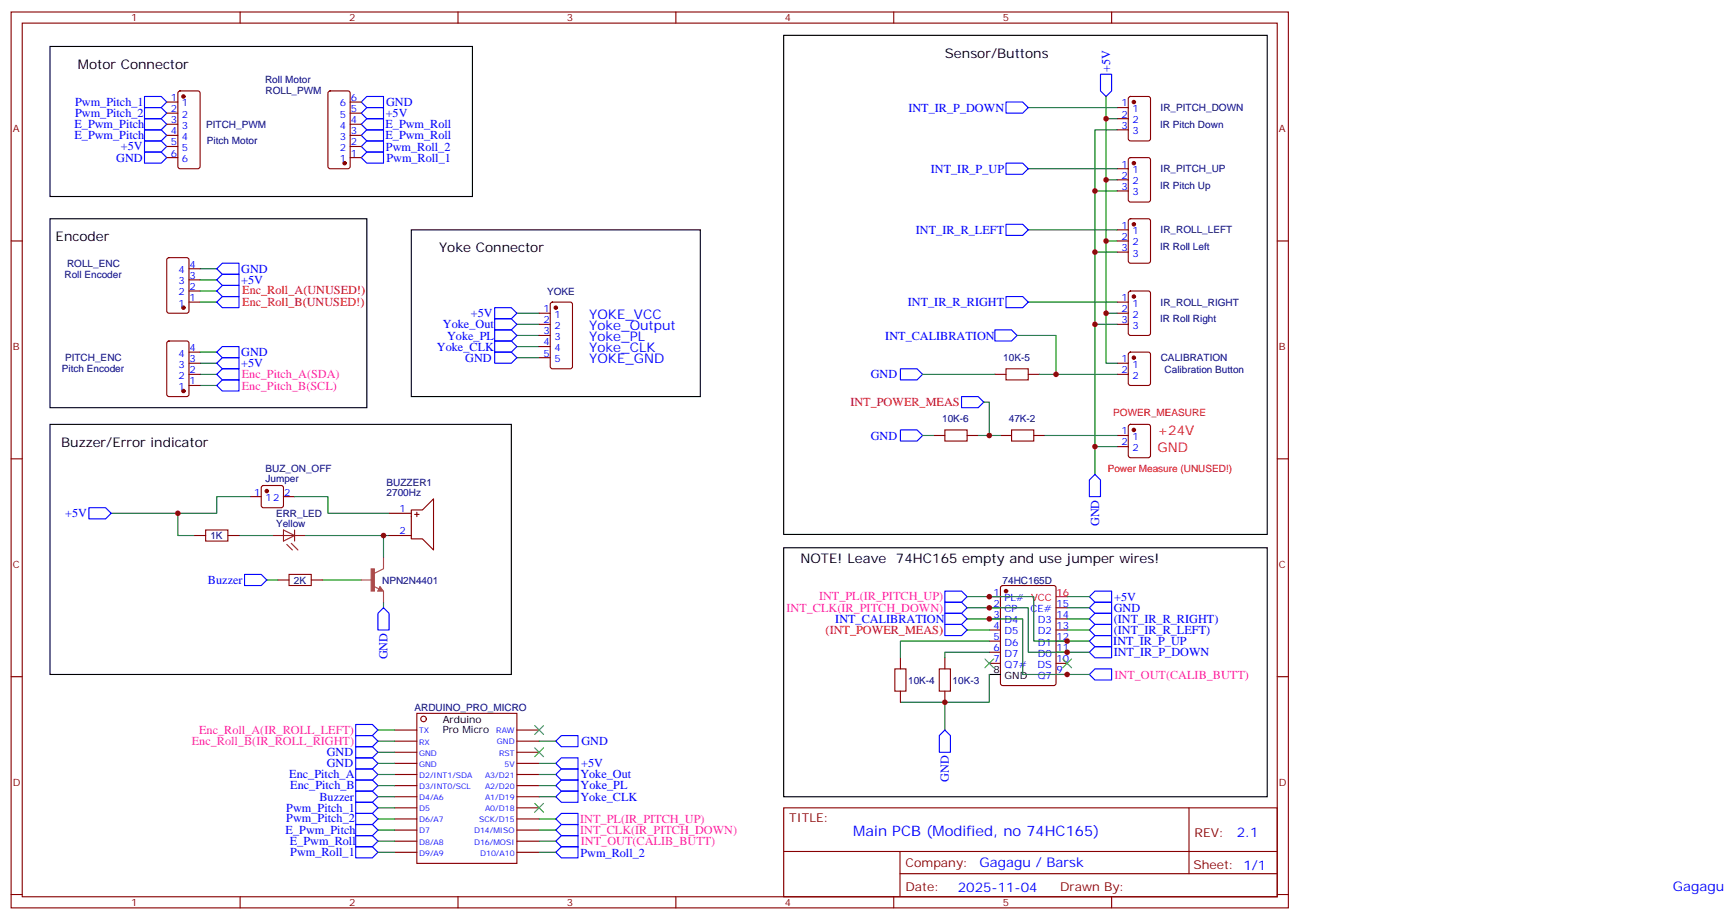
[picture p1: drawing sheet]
<svg xmlns="http://www.w3.org/2000/svg" width="551mm" height="292mm" viewBox="0 0 551 292" stroke-linecap="round" stroke-linejoin="round" font-family="sans-serif">
<g fill="none" stroke="#870000" stroke-width=".35">
<path d="M3.5 3.8h405.4v284.3h-405.4zM7.1 7.3h398.2v277.3h-398.2zM76.2 3.8v3.5M145.3 3.8v3.5M214.5 3.8v3.5M283.6 3.8v3.5M352.8 3.8v3.5M52.9 39.4h3.5M52.9 35.9h3.5M52.9 32.4h3.5M56.7 29.1l.4-.2h5.7l.6 .4 .1 23.5-.5 .7-5.9 .1-.6-.5-.1-23.5zM104.3 29.1l.5-.2h5.6l.7 .4v23.5l-.4 .7-5.9 .1-.7-.5v-23.5z"/>
<path d="M111.1 39.4h3.6M111.1 35.9h3.6M111.1 32.4h3.6M354.5 34.1h3.6M354.5 37.7h3.6M358.3 30.8l.5-.2h5.6l.7 .5v12.9l-.4 .7h-5.9l-.7-.4v-13zM52.9 50h3.5M52.9 46.5h3.5M52.9 43h3.5M111.1 50h3.6M111.1 46.5h3.6M111.1 43h3.6"/>
<path d="M354.5 41.2h3.6M354.5 53.6h3.6M354.5 57.1h3.6M358.3 50.2l.5-.2h5.6l.7 .5v12.9l-.4 .7h-5.9l-.7-.4v-13zM3.5 76.5h3.6M354.5 76.5h3.6M354.5 60.6h3.6M354.5 73h3.6M358.3 69.6l.5-.2h5.6l.7 .5v12.9l-.4 .7h-5.9l-.7-.4v-13zM405.3 76.5h3.6M53.2 82l.4-.2h5.7l.6 .4 .1 16.5-.5 .7h-5.9l-.6-.4-.1-16.5zM60 95.9h3.5"/>
<path d="M60 92.4h3.5M60 88.8h3.5M60 85.3h3.5M171.1 99.4h3.5M174.9 96.1l.4-.2h5.7l.6 .4 .1 20-.5 .7-5.9 .1-.6-.5-.1-20zM354.5 95.9h3.6M354.5 80h3.6M354.5 99.4h3.6M358.3 92.6l.5-.2h5.6l.7 .4v13l-.4 .6-5.9 .1-.7-.5v-12.9zM53.2 108.4l.4-.2h5.7l.6 .5 .1 16.5-.5 .6-5.9 .1-.6-.5-.1-16.5zM60 118.8h3.5M60 115.3h3.5"/>
<path d="M60 111.8h3.5M171.1 102.9h3.5M171.1 106.5h3.5M171.1 110h3.5M171.1 113.5h3.5M315.7 118.8h3.6M326.3 118.8h3.5M354.5 118.8h3.6M354.5 115.3h3.6M354.5 102.9h3.6M358.3 112l.5-.2h5.6l.7 .4v9.4l-.4 .7h-5.9l-.7-.4v-9.4zM60 122.3h3.5"/>
<path d="M296.3 138.2h3.6M306.9 138.2h3.5M317.5 138.2h3.5M328.1 138.2h3.5M354.5 138.2h3.6M358.3 134.9l.5-.2h5.6l.7 .4v9.5l-.4 .6-5.9 .1-.7-.5v-9.4zM3.5 145.6h3.6M79.4 157.6h3.5M83.1 154.3l.5-.2h5.7l.5 .2 .2 .5v5.6l-.3 .5-.4 .2h-5.7l-.5-.2-.2-.5v-5.6zM90 157.6h3.5M354.5 141.7h3.6M405.3 145.6h3.6"/>
<path d="M61.7 170h3.6M72.3 170h3.5M123.5 162.9h7M123.5 170h7M130.5 161.9h3.6l3.5-3.6v16.3l-3.5-3.6h-3.6zM131.6 163.3h1.4M132.3 162.6v1.4M88.2 184.1h3.5M98.8 184.1h3.5M314 189.4h3.5M314 192.9h3.5M314 196.4h3.5"/>
<path d="M314 200h3.5M317.7 186l.5-.2h16.2l.7 .5v30.6l-.4 .6-16.5 .1-.6-.5-.1-30.6zM335.1 192.9h3.6M335.1 196.4h3.6M335.1 200h3.6M3.5 214.8h3.6M285.8 208.8v3.5M285.8 219.4v3.5M299.9 208.8v3.5M299.9 219.4v3.5M314 203.5h3.5M314 207h3.5"/>
<path d="M314 210.5h3.5M335.1 203.5h3.6M335.1 207h3.6M335.1 210.5h3.6M335.1 214.1h3.6M405.3 214.8h3.6M125.2 231.7h7.1M125.2 235.2h7.1M125.2 238.8h7.1M132.3 226.4h31.7v47.6h-31.7zM164 231.7h7.1M164 235.2h7.1"/>
<path d="M164 238.8h7.1M125.2 242.3h7.1M125.2 245.8h7.1M125.2 249.3h7.1M125.2 252.9h7.1M125.2 256.4h7.1M125.2 259.9h7.1M164 242.3h7.1M164 245.8h7.1M164 249.3h7.1M164 252.9h7.1M164 256.4h7.1"/>
<path d="M164 259.9h7.1M248.7 256.4h156.6v28.2h-156.6zM377.3 256.4v20.9M125.2 263.5h7.1M125.2 267h7.1M125.2 270.5h7.1M164 263.5h7.1M164 267h7.1M164 270.5h7.1M248.7 270.2h156.5M285.6 277.3h119.6M285.6 270.2v14.2"/>
<path d="M3.5 283.9h3.6M76.2 284.6v3.5M145.3 284.6v3.5M214.5 284.6v3.5M283.6 284.6v3.5M352.8 284.6v3.5M405.3 283.9h3.6"/>
<circle cx="134.4" cy="228.2" r=".88"/>
</g>
<path d="M15.9 14.7h134v47.7h-134zM248.7 11.2h153.5v158.4h-153.5zM15.9 69.4h100.5v60h-100.5zM130.5 73h91.7v52.9h-91.7zM15.9 134.7h146.4v79.4h-146.4zM248.7 173.8h153.5v79.1h-153.5zM314 214.1h3.5" fill="none" stroke="#000" stroke-width=".35"/>
<g fill="none" stroke="#008700" stroke-width=".35">
<path d="M326.3 34.1h28.2M351 30.6v7.1h3.5M351 37.7v19.4h3.5M326.3 53.6h28.2M351 57.1v19.4h3.5M354.5 41.2h-7v19.4h7M326.3 73h28.2M347.5 60.6v19.4h7M351 76.5v22.9h3.5M63.5 95.9h5.3M63.5 92.4h5.3M63.5 88.8h5.3"/>
<path d="M63.5 85.3h5.3M164 99.4h7.1M326.3 95.9h28.2M347.5 80v22.9h7M351 99.4v15.9h3.5M63.5 111.8h5.3M63.5 115.3h5.3M63.5 118.8h5.3M164 110h7.1M164 106.5h7.1M164 102.9h7.1M164 113.5h7.1"/>
<path d="M292.8 118.8h22.9M322.8 106.5h12.3v12.3M329.8 118.8h24.7M347.5 102.9v47.7M63.5 122.3h5.3M292.8 138.2h3.5M310.4 138.2h7.1M312.2 127.6h1.8v10.6M331.6 138.2h22.9M79.4 157.6h-10.6v5.3h-12.4M93.5 157.6h10.6v5.3h19.4M347.5 141.7h7"/>
<path d="M35.3 162.9h21.1v7.1h5.3M75.8 170h10.6M97 170h24.7M123.5 170h-1.8v7M84.7 184.1h3.5M102.3 184.1h12.4M121.7 191.1v1.8M306.9 189.4h21.2v14.1h17.6M306.9 196.4h17.7v17.7h21.1M306.9 192.9h19.4v14.1h19.4M306.9 200h7.1M338.7 200h7"/>
<path d="M338.7 189.4h7M338.7 196.4h7M338.7 192.9h7M314 214.1v8.8h-28.2M314 207h-14.1v1.8M314 203.5h-28.2v5.3M119.9 235.2h5.3M119.9 238.8h5.3M119.9 231.7h5.3M171.1 235.2h5.3M299.9 222.9v8.8M119.9 242.3h5.3"/>
<path d="M119.9 245.8h5.3M119.9 249.3h5.3M119.9 252.9h5.3M119.9 259.9h5.3M119.9 256.4h5.3M171.1 242.3h5.3M171.1 245.8h5.3M171.1 249.3h5.3M171.1 252.9h5.3M171.1 259.9h5.3M119.9 263.5h5.3M119.9 267h5.3"/>
<path d="M119.9 270.5h5.3M171.1 263.5h5.3M171.1 267h5.3M171.1 270.5h5.3"/>
</g>
<g fill="none" stroke="#00f" stroke-width=".35">
<path d="M45.9 37.7h5.3l1.7 1.7-1.7 1.8h-5.3zM45.9 34.1h5.3l1.7 1.8-1.7 1.8h-5.3zM45.9 30.6h5.3l1.7 1.8-1.7 1.7h-5.3zM114.7 39.4l1.7-1.7h5.3v3.5h-5.3zM116.4 30.6h5.3v3.5h-5.3l-1.7-1.7zM116.4 34.1h5.3v3.6h-5.3l-1.7-1.8zM319.3 32.4h5.3l1.7 1.7-1.7 1.8h-5.3zM349.2 23.6h3.6v5.3l-1.8 1.7-1.8-1.7zM45.9 48.3h5.3l1.7 1.7-1.7 1.8h-5.3zM45.9 44.7h5.3l1.7 1.8-1.7 1.8h-5.3zM45.9 41.2h5.3l1.7 1.8-1.7 1.7h-5.3zM114.7 43l1.7-1.8h5.3v3.5h-5.3z"/>
<path d="M114.7 46.5l1.7-1.8h5.3v3.6h-5.3zM116.4 48.3h5.3v3.5h-5.3l-1.7-1.8zM319.3 51.8h5.3l1.7 1.8-1.7 1.7h-5.3zM319.3 71.2h5.3l1.7 1.8-1.7 1.7h-5.3zM68.8 85.3l1.8-1.8h5.2v3.6h-5.2zM68.8 88.8l1.8-1.7h5.2v3.5h-5.2zM68.8 92.4l1.8-1.8h5.2v3.5h-5.2zM68.8 95.9l1.8-1.8h5.2v3.5h-5.2zM157 97.6h5.3l1.7 1.8-1.7 1.8h-5.3zM319.3 94.1h5.3l1.7 1.8-1.7 1.7h-5.3zM68.8 118.8l1.8-1.7h5.2v3.5h-5.2zM68.8 115.3l1.8-1.8h5.2v3.6h-5.2z"/>
<path d="M68.8 111.8l1.8-1.8h5.2v3.5h-5.2zM157 108.2h5.3l1.7 1.8-1.7 1.8h-5.3zM157 104.7h5.3l1.7 1.8-1.7 1.7h-5.3zM157 101.2h5.3l1.7 1.7-1.7 1.8h-5.3zM157 111.8h5.3l1.7 1.7-1.7 1.8h-5.3zM285.8 117.1h5.2l1.8 1.7-1.8 1.8h-5.2zM315.7 104.7h5.3l1.8 1.8-1.8 1.7h-5.3zM68.8 122.3l1.8-1.7h5.2v3.5h-5.2zM285.8 136.5h5.2l1.8 1.7-1.8 1.8h-5.2zM305.2 125.9h5.2l1.8 1.7-1.8 1.8h-5.2zM345.7 152.3l1.8-1.7 1.7 1.7v5.3h-3.5zM28.2 161.1h5.3l1.8 1.8-1.8 1.8h-5.3z"/>
<path d="M77.6 182.3h5.3l1.8 1.8-1.8 1.7h-5.3zM121.7 192.9l1.8 1.8v5.3h-3.6v-5.3zM299.9 191.1h5.3l1.7 1.8-1.7 1.8h-5.3zM299.9 187.6h5.3l1.7 1.8-1.7 1.7h-5.3zM299.9 194.7h5.3l1.7 1.7-1.7 1.8h-5.3zM299.9 198.2h5.3l1.7 1.8-1.7 1.7h-5.3zM345.7 200l1.8-1.8h5.3v3.5h-5.3zM345.7 196.4l1.8-1.7h5.3v3.5h-5.3zM345.7 192.9l1.8-1.8h5.3v3.6h-5.3zM345.7 189.4l1.8-1.8h5.3v3.5h-5.3zM345.7 214.1l1.8-1.8h5.3v3.5h-5.3zM345.7 207l1.8-1.8h5.3v3.6h-5.3z"/>
<path d="M345.7 203.5l1.8-1.8h5.3v3.5h-5.3zM112.9 237h5.3l1.7 1.8-1.7 1.7h-5.3zM112.9 229.9h5.3l1.7 1.8-1.7 1.8h-5.3zM112.9 233.5h5.3l1.7 1.7-1.7 1.8h-5.3zM176.4 235.2l1.8-1.7h5.2v3.5h-5.2zM299.9 231.7l1.7 1.8v5.3h-3.5v-5.3zM112.9 240.5h5.3l1.7 1.8-1.7 1.8h-5.3zM112.9 254.6h5.3l1.7 1.8-1.7 1.8h-5.3zM112.9 258.2h5.3l1.7 1.7-1.7 1.8h-5.3zM112.9 244.1h5.3l1.7 1.7-1.7 1.8h-5.3zM112.9 247.6h5.3l1.7 1.7-1.7 1.8h-5.3zM112.9 251.1h5.3l1.7 1.8-1.7 1.7h-5.3z"/>
<path d="M176.4 242.3l1.8-1.8h5.2v3.6h-5.2zM176.4 245.8l1.8-1.7h5.2v3.5h-5.2zM176.4 252.9l1.8-1.8h5.2v3.5h-5.2zM176.4 259.9l1.8-1.7h5.2v3.5h-5.2zM178.2 247.6h5.2v3.5h-5.2l-1.8-1.8zM112.9 268.7h5.3l1.7 1.8-1.7 1.8h-5.3zM112.9 265.2h5.3l1.7 1.8-1.7 1.7h-5.3zM112.9 261.7h5.3l1.7 1.8-1.7 1.7h-5.3zM176.4 270.5l1.8-1.8h5.2v3.6h-5.2zM176.4 263.5l1.8-1.8h5.2v3.5h-5.2zM176.4 267l1.8-1.8h5.2v3.5h-5.2z"/>
</g>
<g fill="#870000" stroke="#870000" stroke-width=".35">
<circle cx="319.3" cy="187.6" r=".53"/>
<circle cx="109.4" cy="51.8" r=".53"/>
<circle cx="58.2" cy="30.6" r=".53"/>
<circle cx="58.2" cy="124.1" r=".53"/>
<circle cx="58.2" cy="97.6" r=".53"/>
<circle cx="84.7" cy="155.9" r=".53"/>
<circle cx="359.8" cy="32.4" r=".53"/>
<circle cx="359.8" cy="51.8" r=".53"/>
<circle cx="359.8" cy="71.2" r=".53"/>
<circle cx="359.8" cy="94.1" r=".53"/>
<circle cx="359.8" cy="113.5" r=".53"/>
<circle cx="359.8" cy="136.5" r=".53"/>
<circle cx="176.4" cy="97.6" r=".53"/>
</g>
<path d="M335.1 189.4h3.6" fill="none" stroke="#f00" stroke-width=".35"/>
<path d="M312.6 209.1l2.8 2.8M315.4 209.1l-2.8 2.8M337.3 209.1l2.8 2.8M340.1 209.1l-2.8 2.8M169.7 237.3l2.8 2.9M169.7 230.3l2.8 2.8M172.5 237.3l-2.8 2.9M172.5 230.3l-2.8 2.8M169.7 255l2.8 2.8M172.5 255l-2.8 2.8" fill="none" stroke="#3c3" stroke-width=".35"/>
<path d="M319.3 117.1h7v3.5h-7zM299.9 136.5h7v3.5h-7zM321 136.5h7.1v3.5h-7.1zM65.3 168.2h7v3.5h-7zM91.7 182.3h7.1v3.5h-7.1zM284 212.3h3.5v7.1h-3.5zM298.1 212.3h3.5v7.1h-3.5z" fill="none" stroke="#a10000" stroke-width=".35"/>
<path d="M86.4 170h10.6M90 168.2l3.5 1.8-3.5 1.7zM91 172.8l1.8 1.8M92.4 172.4l2.1 2.2M93.5 168.2v3.5" fill="none" stroke="#8c2424" stroke-width=".35"/>
<path d="M121.7 177v3.5M114.7 184.1h3.4M118.6 186.1l1.7 .8M120.6 186.2l1.1 1.4h-1.8zM120.6 186.9l.2 .4h-.6l.4-.8 .7 .9h-1.1M121.7 180.6l-2.9 1.4M121.7 187.7v3.4" fill="none" stroke="#a64a4a" stroke-width=".35"/>
<path d="M117.8 180.6h1v7h-1z" fill="#a64a4a" stroke="#a64a4a" stroke-width=".32"/>
<g fill="#c00">
<circle cx="56.4" cy="162.9" r=".88"/>
<circle cx="299.9" cy="222.9" r=".88"/>
<circle cx="351" cy="99.4" r=".88"/>
<circle cx="347.5" cy="102.9" r=".88"/>
<circle cx="347.5" cy="80" r=".88"/>
<circle cx="347.5" cy="60.6" r=".88"/>
<circle cx="351" cy="76.5" r=".88"/>
<circle cx="351" cy="57.1" r=".88"/>
<circle cx="351" cy="37.7" r=".88"/>
<circle cx="347.5" cy="141.7" r=".88"/>
<circle cx="335.1" cy="118.8" r=".88"/>
<circle cx="314" cy="138.2" r=".88"/>
<circle cx="121.7" cy="170" r=".88"/>
<circle cx="314" cy="196.4" r=".88"/>
<circle cx="338.7" cy="203.5" r=".88"/>
<circle cx="338.7" cy="207" r=".88"/>
<circle cx="314" cy="189.4" r=".88"/>
<circle cx="314" cy="192.9" r=".88"/>
<circle cx="338.7" cy="214.1" r=".88"/>
</g>
<text font-size="4.6" fill="#00f" x="270.8" y="265.4">Main PCB (Modified, no 74HC165)</text>
<g font-size="4.2">
<text x="24.7" y="21.8">Motor Connector</text>
<text x="299.9" y="18.3">Sensor/Buttons</text>
<text x="17.6" y="76.5">Encoder</text>
<text x="139.3" y="80">Yoke Connector</text>
<text x="19.4" y="141.7">Buzzer/Error indicator</text>
<text x="254" y="178.8">NOTE! Leave</text>
<text x="284.3" y="178.8">74HC165 empty and use jumper wires!</text>
</g>
<g font-size="4.2" fill="#00f">
<text x="187" y="101.2">YOKE_VCC</text>
<text x="187" y="104.7">Yoke_Output</text>
<text x="187" y="111.8">Yoke_CLK</text>
<text x="187" y="108.2">Yoke_PL</text>
<text x="187" y="115.3">YOKE_GND</text>
<text x="392.5" y="265.7">2.1</text>
<text x="310.9" y="275.2">Gagagu / Barsk</text>
<text x="304" y="283">2025-11-04</text>
<text x="530.9" y="282.9">Gagagu</text>
</g>
<g font-size="4.2" fill="#f00">
<text x="367.3" y="143.4">GND</text>
<text x="367.3" y="138.1">+24V</text>
</g>
<g font-size="3.9" fill="#00f">
<text x="352.3" y="22.9" transform="rotate(-90 352.3 22.9)">+5V</text>
<text x="23.8" y="33.5">Pwm_Pitch_1</text>
<text x="122.5" y="33.6">GND</text>
<text x="288.3" y="35.5">INT_IR_P_DOWN</text>
<text x="23.6" y="40.7">E_Pwm_Pitch</text>
<text x="23.8" y="37">Pwm_Pitch_2</text>
<text x="122.3" y="40.7">E_Pwm_Roll</text>
<text x="122.4" y="37.2">+5V</text>
<text x="23.6" y="44.2">E_Pwm_Pitch</text>
<text x="38.3" y="47.7">+5V</text>
<text x="122.3" y="44.2">E_Pwm_Roll</text>
<text x="122.5" y="47.8">Pwm_Roll_2</text>
<text x="36.9" y="51.4">GND</text>
<text x="122.6" y="51.6">Pwm_Roll_1</text>
<text x="295.4" y="54.9">INT_IR_P_UP</text>
<text x="290.7" y="74.3">INT_IR_R_LEFT</text>
<text x="76.6" y="86.6">GND</text>
<text x="76.6" y="90.1">+5V</text>
<text x="149.5" y="100.7">+5V</text>
<text x="288.1" y="97.2">INT_IR_R_RIGHT</text>
<text x="140.6" y="104.3">Yoke_Out</text>
<text x="141.9" y="107.8">Yoke_PL</text>
<text x="281" y="107.8">INT_CALIBRATION</text>
<text x="76.6" y="113">GND</text>
<text x="138.7" y="111.3">Yoke_CLK</text>
<text x="76.6" y="116.6">+5V</text>
<text x="147.7" y="114.8">GND</text>
<text x="276.3" y="120.1">GND</text>
<text x="276.3" y="139.5">GND</text>
<text x="20.7" y="164.2">+5V</text>
<text x="348.8" y="167" transform="rotate(-90 348.8 167)">GND</text>
<text x="66" y="185.4">Buzzer</text>
<text x="353.6" y="190.7">+5V</text>
<text x="265.1" y="197.7">INT_CALIBRATION</text>
<text x="353.5" y="197.7">(INT_IR_R_RIGHT)</text>
<text x="353.5" y="194.2">GND</text>
<text x="353.5" y="201.3">(INT_IR_R_LEFT)</text>
<text x="122.9" y="209.3" transform="rotate(-90 122.9 209.3)">GND</text>
<text x="353.3" y="204.8">INT_IR_P_UP</text>
<text x="353.4" y="208.3">INT_IR_P_DOWN</text>
<text x="103.7" y="240">GND</text>
<text x="184.5" y="236.6">GND</text>
<text x="103.7" y="243.5">GND</text>
<text x="184.5" y="243.5">+5V</text>
<text x="91.8" y="247">Enc_Pitch_A</text>
<text x="92.1" y="250.5">Enc_Pitch_B</text>
<text x="184.2" y="247">Yoke_Out</text>
<text x="184.3" y="250.5">Yoke_PL</text>
<text x="301.1" y="248.1" transform="rotate(-90 301.1 248.1)">GND</text>
<text x="90.9" y="257.6">Pwm_Pitch_1</text>
<text x="101.4" y="254.3">Buzzer</text>
<text x="184.2" y="254.1">Yoke_CLK</text>
<text x="90.9" y="261">Pwm_Pitch_2</text>
<text x="90.7" y="264.7">E_Pwm_Pitch</text>
<text x="92" y="268.3">E_Pwm_Roll</text>
<text x="92.1" y="271.6">Pwm_Roll_1</text>
<text x="184.2" y="271.9">Pwm_Roll_2</text>
</g>
<g font-size="3.9" fill="#f00">
<text x="76.9" y="93.4">Enc_Roll_A(UNUSED!)</text>
<text x="76.9" y="97">Enc_Roll_B(UNUSED!)</text>
<text x="269.9" y="128.9">INT_POWER_MEAS</text>
<text x="262" y="201.1">(INT_POWER_MEAS)</text>
</g>
<g font-size="3.9" fill="#f0f">
<text x="76.8" y="123.6">Enc_Pitch_B(SCL)</text>
<text x="76.8" y="120.1">Enc_Pitch_A(SDA)</text>
<text x="259.9" y="190.6">INT_PL(IR_PITCH_UP)</text>
<text x="249.6" y="194.1">INT_CLK(IR_PITCH_DOWN)</text>
<text x="353.7" y="215.4">INT_OUT(CALIB_BUTT)</text>
<text x="63.2" y="232.9">Enc_Roll_A(IR_ROLL_LEFT)</text>
<text x="60.9" y="236.4">Enc_Roll_B(IR_ROLL_RIGHT)</text>
<text x="184.1" y="261.2">INT_PL(IR_PITCH_UP)</text>
<text x="184.1" y="264.8">INT_CLK(IR_PITCH_DOWN)</text>
<text x="184.3" y="268.3">INT_OUT(CALIB_BUTT)</text>
</g>
<g font-size="3.9" fill="#800">
<text x="250.5" y="261">TITLE:</text>
<text x="379.1" y="265.7">REV:</text>
<text x="287.4" y="275.2">Company:</text>
<text x="378.7" y="275.8">Sheet: 1/1</text>
<text x="287.4" y="282.9">Date:</text>
<text x="336.4" y="282.9">Drawn By:</text>
</g>
<g font-size="3.2" fill="#800">
<text x="41.6" y="6.8">1</text>
<text x="110.8" y="6.8">2</text>
<text x="179.9" y="6.8">3</text>
<text x="249.1" y="6.8">4</text>
<text x="318.2" y="6.8">5</text>
<text x="4.1" y="41.9">A</text>
<text x="405.9" y="41.9">A</text>
<text x="4.1" y="111.1">B</text>
<text x="405.9" y="111.1">B</text>
<text x="4.1" y="180.2">C</text>
<text x="405.9" y="180.2">C</text>
<text x="4.1" y="249.3">D</text>
<text x="405.9" y="249.3">D</text>
<text x="41.6" y="287.6">1</text>
<text x="110.8" y="287.6">2</text>
<text x="179.9" y="287.6">3</text>
<text x="249.1" y="287.6">4</text>
<text x="318.2" y="287.6">5</text>
</g>
<g font-size="3.2" fill="#000080">
<text x="84.1" y="26.5">Roll Motor</text>
<text x="84.2" y="30">ROLL_PWM</text>
<text x="368.3" y="35.3">IR_PITCH_DOWN</text>
<text x="65.4" y="40.7">PITCH_PWM</text>
<text x="368.2" y="40.6">IR Pitch Down</text>
<text x="65.7" y="45.9">Pitch Motor</text>
<text x="368.2" y="60">IR Pitch Up</text>
<text x="368.3" y="54.7">IR_PITCH_UP</text>
<text x="368.3" y="74.1">IR_ROLL_LEFT</text>
<text x="368.2" y="79.4">IR Roll Left</text>
<text x="20.5" y="88.2">Roll Encoder</text>
<text x="21.3" y="84.7">ROLL_ENC</text>
<text x="173.6" y="93.5">YOKE</text>
<text x="368.3" y="97">IR_ROLL_RIGHT</text>
<text x="368.2" y="102.3">IR Roll Right</text>
<text x="19.7" y="118.2">Pitch Encoder</text>
<text x="20.7" y="114.7">PITCH_ENC</text>
<text x="318.4" y="114.7">10K-5</text>
<text x="368.4" y="114.7">CALIBRATION</text>
<text x="369.6" y="118.3">Calibration Button</text>
<text x="299" y="134.1">10K-6</text>
<text x="320.2" y="134.1">47K-2</text>
<text x="84.3" y="149.8">BUZ_ON_OFF</text>
<text x="84.3" y="152.8">Jumper</text>
<text x="122.7" y="154.2">BUZZER1</text>
<text x="122.7" y="157.3">2700Hz</text>
<text x="87.6" y="167.1">Yellow</text>
<text x="87.6" y="164">ERR_LED</text>
<text x="66.8" y="171.1">1K</text>
<text x="93.2" y="185.2">2K</text>
<text x="121.3" y="185.2">NPN2N4401</text>
<text x="318.2" y="185.3">74HC165D</text>
<text x="288.2" y="217">10K-4</text>
<text x="302.3" y="217">10K-3</text>
<text x="131.5" y="225.8">ARDUINO_PRO_MICRO</text>
</g>
<g font-size="3.2" fill="#00f">
<text x="54.3" y="32">1</text>
<text x="54.3" y="35.6">2</text>
<text x="57.7" y="33.8">1</text>
<text x="107.8" y="33.8">6</text>
<text x="111.3" y="35.6">5</text>
<text x="111.3" y="32">6</text>
<text x="355.9" y="33.8">1</text>
<text x="359.4" y="35.6">1</text>
<text x="54.3" y="39.1">3</text>
<text x="57.7" y="37.3">2</text>
<text x="57.7" y="40.9">3</text>
<text x="107.8" y="40.9">4</text>
<text x="107.8" y="37.3">5</text>
<text x="111.3" y="39.1">4</text>
<text x="355.9" y="37.3">2</text>
<text x="355.9" y="40.9">3</text>
<text x="359.4" y="39.1">2</text>
<text x="54.3" y="42.6">4</text>
<text x="54.3" y="46.1">5</text>
<text x="57.7" y="44.4">4</text>
<text x="57.7" y="47.9">5</text>
<text x="107.8" y="47.9">2</text>
<text x="107.8" y="44.4">3</text>
<text x="111.3" y="46.1">2</text>
<text x="111.3" y="42.6">3</text>
<text x="359.4" y="42.6">3</text>
<text x="54.3" y="49.7">6</text>
<text x="57.7" y="51.4">6</text>
<text x="107.8" y="51.4">1</text>
<text x="111.3" y="49.7">1</text>
<text x="355.9" y="53.2">1</text>
<text x="355.9" y="56.7">2</text>
<text x="359.4" y="55">1</text>
<text x="359.4" y="58.5">2</text>
<text x="355.9" y="60.3">3</text>
<text x="359.4" y="62">3</text>
<text x="355.9" y="72.6">1</text>
<text x="355.9" y="76.1">2</text>
<text x="359.4" y="74.4">1</text>
<text x="359.4" y="77.9">2</text>
<text x="355.9" y="79.7">3</text>
<text x="359.4" y="81.4">3</text>
<text x="56.7" y="86.7">4</text>
<text x="60.1" y="88.5">3</text>
<text x="60.1" y="84.9">4</text>
<text x="56.7" y="93.8">2</text>
<text x="56.7" y="90.2">3</text>
<text x="60.1" y="95.5">1</text>
<text x="60.1" y="92">2</text>
<text x="355.9" y="95.5">1</text>
<text x="56.7" y="97.3">1</text>
<text x="172.4" y="99.1">1</text>
<text x="175.9" y="100.8">1</text>
<text x="355.9" y="99.1">2</text>
<text x="359.4" y="97.3">1</text>
<text x="359.4" y="100.8">2</text>
<text x="172.4" y="102.6">2</text>
<text x="172.4" y="106.1">3</text>
<text x="175.9" y="104.4">2</text>
<text x="175.9" y="107.9">3</text>
<text x="355.9" y="102.6">3</text>
<text x="359.4" y="104.4">3</text>
<text x="56.7" y="113.2">4</text>
<text x="60.1" y="111.4">4</text>
<text x="172.4" y="109.6">4</text>
<text x="172.4" y="113.2">5</text>
<text x="175.9" y="111.4">4</text>
<text x="56.7" y="116.7">3</text>
<text x="60.1" y="118.5">2</text>
<text x="60.1" y="114.9">3</text>
<text x="175.9" y="114.9">5</text>
<text x="355.9" y="114.9">1</text>
<text x="355.9" y="118.5">2</text>
<text x="359.4" y="116.7">1</text>
<text x="56.7" y="123.8">1</text>
<text x="56.7" y="120.2">2</text>
<text x="60.1" y="122">1</text>
<text x="359.4" y="120.2">2</text>
<text x="355.9" y="137.9">1</text>
<text x="355.9" y="141.4">2</text>
<text x="359.4" y="139.6">1</text>
<text x="359.4" y="143.2">2</text>
<text x="80.7" y="157.3">1</text>
<text x="84.2" y="159">12</text>
<text x="90.1" y="157.3">2</text>
<text x="126.7" y="162.6">1</text>
<text x="126.7" y="169.6">2</text>
<text x="315.3" y="189">1</text>
<text x="318.8" y="190.8">PL# VCC</text>
<text x="315.3" y="192.5">2</text>
<text x="315.3" y="196.1">3</text>
<text x="318.8" y="194.3">CP</text>
<text x="318.8" y="197.8">D4</text>
<text x="327" y="194.3">CE#</text>
<text x="329.4" y="197.8">D3</text>
<text x="335.3" y="196.1">14</text>
<text x="335.3" y="192.5">15</text>
<text x="315.3" y="199.6">4</text>
<text x="315.3" y="203.1">5</text>
<text x="318.8" y="201.4">D5</text>
<text x="329.4" y="201.4">D2</text>
<text x="335.3" y="203.1">12</text>
<text x="335.3" y="199.6">13</text>
<text x="315.3" y="206.7">6</text>
<text x="318.8" y="204.9">D6</text>
<text x="318.8" y="208.4">D7</text>
<text x="329.4" y="208.4">D0</text>
<text x="329.4" y="204.9">D1</text>
<text x="335.3" y="206.7">11</text>
<text x="315.3" y="210.2">7</text>
<text x="318.8" y="211.9">Q7#</text>
<text x="329.2" y="211.9">DS</text>
<text x="329.3" y="215.5">Q7</text>
<text x="335.3" y="213.7">9</text>
<text x="335.3" y="210.2">10</text>
</g>
<g font-size="3.2" fill="#f00">
<text x="353.3" y="132.1">POWER_MEASURE</text>
<text x="351.5" y="149.7">Power Measure (UNUSED!)</text>
<text x="335.3" y="189">16</text>
</g>
<g font-size="3.2">
<text x="315.3" y="213.7">8</text>
<text x="318.8" y="215.5">GND</text>
<text x="140.5" y="229.6">Arduino</text>
<text x="140.5" y="232.8">Pro Micro</text>
</g>
<g font-size="2.5" fill="#00f">
<text x="133" y="232.8">TX</text>
<text x="157.5" y="232.8">RAW</text>
<text x="133" y="236.3">RX</text>
<text x="133" y="239.8">GND</text>
<text x="157.7" y="236.3">GND</text>
<text x="158.4" y="239.8">RST</text>
<text x="133" y="243.4">GND</text>
<text x="160.1" y="243.3">5V</text>
<text x="133" y="246.9">D2/INT1/SDA</text>
<text x="133" y="250.4">D3/INT0/SCL</text>
<text x="153.9" y="250.4">A2/D20</text>
<text x="153.9" y="246.9">A3/D21</text>
<text x="133" y="253.9">D4/A6</text>
<text x="133" y="257.5">D5</text>
<text x="153.9" y="257.5">A0/D18</text>
<text x="153.9" y="253.9">A1/D19</text>
<text x="133" y="261">D6/A7</text>
<text x="152.1" y="261">SCK/D15</text>
<text x="133" y="264.5">D7</text>
<text x="133" y="268">D8/A8</text>
<text x="150.4" y="268">D16/MOSI</text>
<text x="150.4" y="264.5">D14/MISO</text>
<text x="133" y="271.6">D9/A9</text>
<text x="152.4" y="271.6">D10/A10</text>
</g>
</svg>
